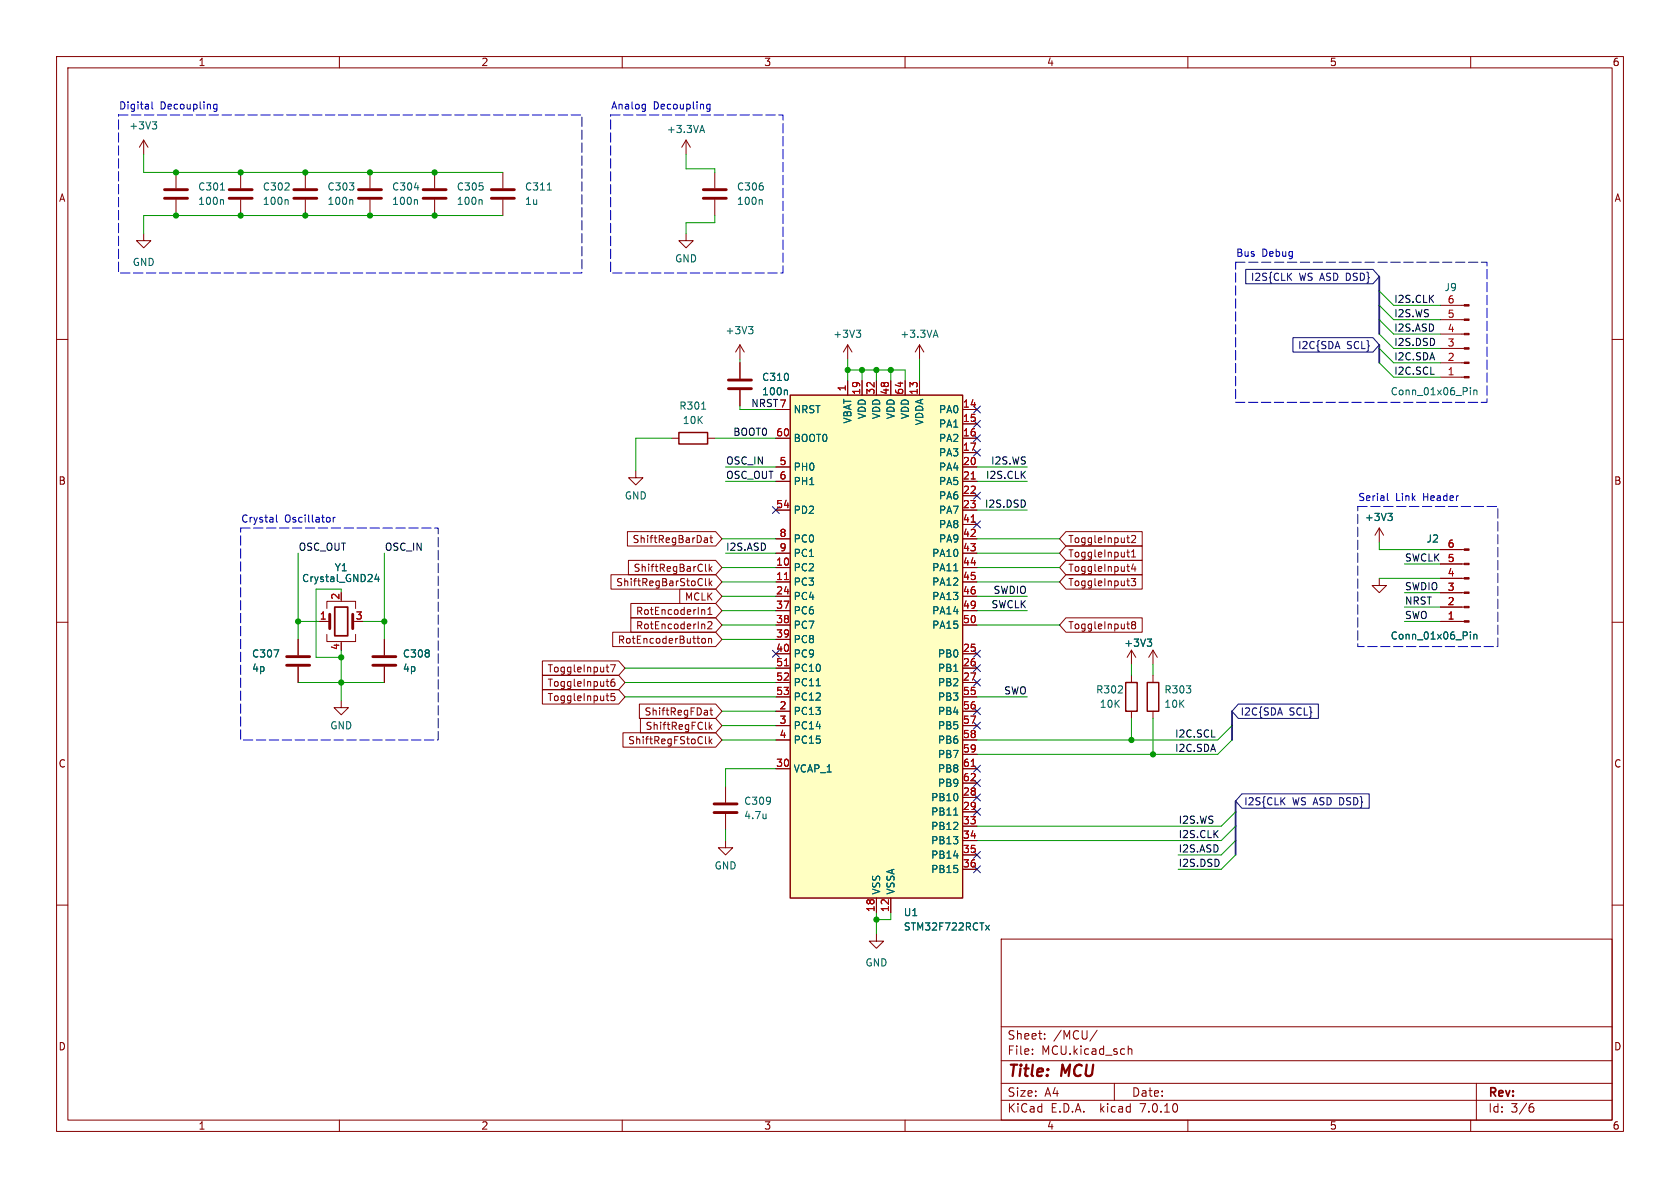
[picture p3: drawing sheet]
<svg xmlns="http://www.w3.org/2000/svg" width="297mm" height="210mm" viewBox="0 0 297 210" stroke-linecap="round" stroke-linejoin="round" font-family="sans-serif">
<g fill="none" stroke="#840000" stroke-width=".18">
<path d="M10 10h277v190h-277zM12 12h273v186h-273zM60 10v2M110 10v2M160 10v2M210 10v2M260 10v2M25.4 24.8l-.8 1.2M25.4 24.8v2.5M25.4 24.8l.8 1.2M31.1 30.5v2.8M31.1 35.3v2.8"/>
<path d="M42.5 30.5v2.8M42.5 35.3v2.8M54 30.5v2.8M54 35.3v2.8M65.4 30.5v2.8M65.4 35.3v2.8M76.8 30.5v2.8M76.8 35.3v2.8M88.9 30.5v2.8M88.9 35.3v2.8M121.3 24.8l-.8 1.2M121.3 24.8v2.5"/>
<path d="M121.3 24.8l.7 1.2M126.4 30.5v2.8M126.4 35.3v2.8M10 60h2M25.4 41.3v1.2h1.3l-1.3 1.3-1.3-1.3h1.3M121.3 41.3v1.2h1.3l-1.3 1.3-1.3-1.3h1.3M254.6 54h4.3M254.6 56.5h4.3M254.6 59.1h4.3M285 60h2M118.7 77.5h1.3M125.1 77.5h1.3"/>
<path d="M130.8 61v2.5M130.8 64.1v2.8M130.8 69v2.8M130.8 61l-.8 1.2M130.8 61l.8 1.2M137.2 77.5h2.5M137.2 72.4h2.5M149.9 61l-.8 1.2M149.9 61v2.5M149.9 67.3v2.6M149.9 61l.7 1.2M152.4 67.3v2.6"/>
<path d="M154.9 67.3v2.6M157.5 67.3v2.6M160 67.3v2.6M162.6 61l-.8 1.2M162.6 61v2.5M162.6 67.3v2.6M162.6 61l.7 1.2M170.2 77.5h2.5M170.2 72.4h2.5M170.2 74.9h2.5M254.6 61.6h4.3M254.6 64.1h4.3"/>
<path d="M254.6 66.7h4.3M110.9 94h15.6l1.1 1.3-1.1 1.2h-15.6zM111.1 99.1h15.4l1.1 1.2-1.1 1.3h-15.4zM112.4 83.2v1.3h1.3l-1.3 1.2-1.3-1.2h1.3M124.5 95.1h.5l.1 .8M124.5 95.9h.6M124.7 99.7v1.1l.2 .2M125.1 95.4l-.6 .1M125.4 99.7v1.3M125.5 95.1h.5M125.7 94.7v1l.3 .2M137.2 82.6h2.5"/>
<path d="M137.2 85.1h2.5M137.2 90.2h2.5M137.2 95.3h2.5M137.2 97.8h2.5M170.2 80h2.5M170.2 82.6h2.5M170.2 85.1h2.5M170.2 87.6h2.5M170.2 90.2h2.5M170.2 92.7h2.5M170.2 95.3h2.5M170.2 97.8h2.5"/>
<path d="M188.4 94h13.5v2.5h-13.5l-1.1-1.2zM188.4 96.5h13.5v2.6h-13.5l-1.1-1.3zM188.4 99.1h13.5v2.5h-13.5l-1.1-1.3zM199.2 95.1h.5M199.2 97.6h.5M199.4 97.2v1.1l.3 .2M199.6 95.9h.1M200 94.8l.5-.1 .3 .3-.8 .9h.8M200 98.5h.8M200 97.6l.4-.4v1.3M200.3 99.7l-.3 .9h.8M243.8 93.3l-.7 1.3"/>
<path d="M243.8 93.3v2.6M243.8 93.3l.8 1.3M254.6 97.2h4.3M254.6 99.7h4.3M10 110h2M52.7 113v2.8M52.7 117.9v2.8M56.5 109.9h1.8M57.8 112.1v1.3h5.1v-1.3M57.8 107.6v-1.3h5.1v1.3M60.3 113.4v.3M67.9 113v2.8"/>
<path d="M67.9 117.9v2.8M95.9 116.8h13.5l1.1 1.3-1.1 1.3h-13.5zM95.9 119.4h13.5l1.1 1.3-1.1 1.2h-13.5zM107.1 117.9h.5M107.5 118.8h.1M107.9 117.5h.9l-.6 1.3M108 101.6h18.5l1.1 1.3-1.1 1.2h-18.5zM108.3 111.8h18.2l1.1 1.2-1.1 1.3h-18.2zM111.5 106.7h15l1.1 1.3-1.1 1.2h-15zM111.5 109.2h15l1.1 1.3-1.1 1.3h-15zM120.2 104.1h6.3l1.1 1.3-1.1 1.3h-6.3zM124 113.1l.3-.2h.3l.1 .2-.1 .5-.3 .1-.3-.2"/>
<path d="M124.2 107.8l.4 .2v.6M124.7 102.3v1.1l.2 .1M125.1 110l.5-.1 .3 .4-.8 .9h.8M125.1 108.6h.8M125.1 107.7l.4-.3v1.2M125.3 113l.1-.1h.3l.1 .8M125.3 112.9v.8M125.4 102.3v1.2M125.5 100.5l.4 .5M125.5 103.1l.4 .4M125.9 100.2l-.5 .4M125.9 102.7l-.5 .5"/>
<path d="M137.2 100.3h2.5M137.2 102.9h2.5M137.2 105.4h2.5M137.2 115.6h2.5M137.2 118.1h2.5M137.2 108h2.5M137.2 110.5h2.5M137.2 113h2.5M170.2 100.3h2.5M170.2 102.9h2.5M170.2 105.4h2.5M170.2 115.6h2.5"/>
<path d="M170.2 118.1h2.5M170.2 108h2.5M170.2 110.5h2.5M188.4 101.6h13.5v2.5h-13.5l-1.1-1.2zM188.4 109.2h13.5v2.6h-13.5l-1.1-1.3zM199.2 100.2h.5M199.2 102.7h.5M199.2 110.3h.5M199.6 101h.1M199.6 103.5h.1M199.6 111.2h.1M200 102.3h.8l-.5 .5 .4 .1v.5l-.2 .1-.5-.1"/>
<path d="M200 114.9l-.7 1.3M200 114.9v2.6M200 119.4v1.3M200 114.9l.8 1.3M200.3 110.4l-.3-.2 .3-.3 .3 .1 .2 .1-.3 .3M200.3 110.4l-.3 .3 .1 .3 .2 .2 .3-.1 .2-.2v-.2l-.3-.3M200.3 110.4h.2M200.6 100.2v.8M203.8 114.9l-.7 1.3M203.8 114.9v2.6M203.8 119.4v1.3M203.8 114.9l.8 1.3"/>
<path d="M243.8 102.2v1.3h1.3l-1.3 1.3-1.2-1.3h1.2M254.6 102.2h4.3M254.6 104.8h4.3M254.6 107.3h4.3M254.6 109.9h4.3M285 110h2M60.3 123.8v1.3h1.3l-1.3 1.3-1.2-1.3h1.2M95.9 121.9h13.5l1.1 1.3-1.1 1.3h-13.5zM107.1 120.5h.5M107.1 123h.5M107.5 121.3h.1M107.5 123.9h.1"/>
<path d="M108.6 120.1h-.4a.86 .86 0 0 0 0 1.2l.5-.1v-.4l-.2-.3h-.3l-.2 .3M108.7 122.6h-.6l-.1 .6 .2-.1h.4l.1 .2v.4l-.2 .2-.5-.2M110.1 129.5h16.4l1.1 1.3-1.1 1.3h-16.4zM113 124.5h13.5l1.1 1.2-1.1 1.3h-13.5zM113.2 127h13.3l1.1 1.3-1.1 1.2h-13.3zM124.7 130.2v1.1l.2 .2M125 125.6l.1 .8M125.1 126.3l-.1 .1M125.1 125.9h-.1M125.4 127.7v1.2M125.4 130.2v1.3M125.5 128.5l.4 .4"/>
<path d="M125.5 125.6h.5M125.5 131l.4 .5M125.7 125.1v1.1l.3 .2M125.9 128.1l-.5 .5M125.9 130.6l-.5 .5M128.3 139.1v2.8M137.2 125.7h2.5M137.2 120.7h2.5M137.2 128.3h2.5M137.2 135.9h2.5M137.2 130.8h2.5M137.2 123.2h2.5"/>
<path d="M170.2 125.7h2.5M170.2 120.7h2.5M170.2 128.3h2.5M170.2 135.9h2.5M170.2 130.8h2.5M170.2 123.2h2.5M170.2 133.4h2.5M170.2 138.4h2.5M200 125.7v1.3M203.8 125.7v1.3M10 160h2M128.3 148.6v1.3h1.2l-1.2 1.2-1.3-1.2h1.3"/>
<path d="M128.3 143.9v2.8M154.9 158.8v2.5M157.5 158.8v2.5M170.2 141h2.5M170.2 143.5h2.5M170.2 146.1h2.5M170.2 148.6h2.5M170.2 151.1h2.5M170.2 153.7h2.5M285 160h2M154.9 165.1v1.3h1.3l-1.3 1.2-1.2-1.2h1.2M177 166h108v32h-108z"/>
<path d="M60 198v2M110 198v2M160 198v2M177 194.5h108M177 191.5h108M177 187.5h108M177 181.5h108M182.5 186.3v.1M182.5 185.5v.1M184.7 183.6v.1M184.7 182.8v.1M194 182.1l-1.3 2"/>
<path d="M197 191.5v3M199.5 184.9v1.5M199.5 185.5l.2-.1 .3 .1 .1 .9M210 198v2M260 198v2M261 191.5v6.5M270.6 195.7h.3l.3 .3-.1 .5-.5 .1M271 195.1l-.4 .1"/>
</g>
<g fill="none" stroke="#006464" stroke-width=".18">
<path d="M26.9 21.5h.8l-.4 .5M27.5 22l.2 .3v.3l-.2 .2M39 33.6h.7M39.3 35.3l.2 .2v.6M50.8 35.3l.1 .2v.6M62.2 35.3l.2 .2v.6M73.3 33.2h.7M73.6 35.3l.2 .2v.6M85 35.3l.2 .2v.6M96.8 33.6h.7M123.8 23.1h.6M124.1 22.2l.5 1.2"/>
<path d="M134.6 35.3l.2 .2v.6M132.3 57.7h.8l-.4 .5M132.9 58.2l.2 .3v.3l-.2 .2M151.4 58.4h.8l-.5 .4M151.9 58.8l.3 .3v.3l-.3 .2M165.1 59.3h.6M165.4 58.4l.4 1.2M124 72.3h.8M139 68.9l.2 .2v.7M259.9 68.5v.1M259.9 68.9v.9M260.6 68.9v.9"/>
<path d="M260.6 69.1l.1-.2 .3 .1 .1 .8M245.4 90.7h.7l-.4 .5M245.9 91.2l.2 .3v.3l-.2 .2M48.4 114.9h.9l-.6 1.2M66.6 101.5l-.3 .9h.8M66.9 102v.8M168.6 100.9h.7M202.8 113h.8l-.4 .5M203.4 113.5l.2 .2v.3l-.2 .2M259.9 111.7v.1M259.9 112.1v.9M260.6 112.1v.9"/>
<path d="M260.6 112.2l.1-.1 .3 .1 .1 .8M144.3 121.2h.7M135.4 143.9v.8M135.4 144.6v.1M168.6 144.1h.7M174.2 163.6l.7 .8M174.9 163.6l-.7 .8"/>
</g>
<g fill="none" stroke="#840000" stroke-width=".51">
<path d="M29.1 35.1h4M29.1 33.5h4M40.5 35.1h4.1M40.5 33.5h4.1M51.9 35.1h4.1M51.9 33.5h4.1M63.4 35.1h4M63.4 33.5h4M74.8 35.1h4.1M74.8 33.5h4.1M86.9 35.1h4M86.9 33.5h4"/>
<path d="M124.3 35.1h4.1M124.3 33.5h4.1M128.8 68.7h4M128.8 67.2h4M50.7 117.6h4M50.7 116.1h4M58.3 108.6v2.5M62.4 108.6v2.5M65.9 117.6h4.1M65.9 116.1h4.1M126.2 143.6h4.1M126.2 142.1h4.1"/>
</g>
<g fill="#840000" stroke="#840000" stroke-width=".18">
<path d="M258.9 53.8h.8v.3h-.8z"/>
<path d="M258.9 56.4h.8v.2h-.8z"/>
<path d="M258.9 58.9h.8v.3h-.8z"/>
<path d="M258.9 61.5h.8v.2h-.8z"/>
<path d="M258.9 64h.8v.3h-.8z"/>
<path d="M258.9 66.5h.8v.3h-.8z"/>
<path d="M258.9 97h.8v.3h-.8z"/>
<path d="M258.9 99.6h.8v.2h-.8z"/>
<path d="M258.9 102.1h.8v.3h-.8z"/>
<path d="M258.9 104.6h.8v.3h-.8z"/>
<path d="M258.9 107.2h.8v.2h-.8z"/>
<path d="M258.9 109.7h.8v.3h-.8z"/>
</g>
<path d="M120 76.5h5.1v2h-5.1zM139.7 69.9h30.5v88.9h-30.5zM199 120.7h2v5h-2zM202.8 120.7h2.1v5h-2.1z" fill="none" stroke="#840000" stroke-width=".25"/>
<path d="M139.7 69.9h30.5v88.9h-30.5z" fill="#ffffc2" stroke="#ffffc2" stroke-width=".18"/>
<path d="M171.7 84.7h.7M171.7 92.3h.7M138.7 102.5h.7M138.7 117.7h.7M171.7 135.5h.7" fill="none" stroke="#a90000" stroke-width=".18"/>
<path d="M59.2 107.3h2.3v5.1h-2.3z" fill="none" stroke="#840000" stroke-width=".3"/>
<g fill="none" stroke="#000084" stroke-width=".18">
<path d="M220.2 47.6h22.5l1.1 1.3-1.1 1.3h-22.5zM227.8 48.8l.5 .8M228.3 48.3l-.7 .7M228.6 59.7h14.1l1.1 1.3-1.1 1.2h-14.1zM172.1 74.3l1.2 1.2M172.1 79.4l1.2 1.2M172.1 76.9l1.2 1.2M172.1 71.8l1.2 1.2M173.3 74.3l-1.2 1.2M173.3 79.4l-1.2 1.2M173.3 76.9l-1.2 1.2M173.3 71.8l-1.2 1.2"/>
<path d="M136.6 89.6l1.2 1.2M137.8 89.6l-1.2 1.2M172.1 92.1l1.2 1.2M172.1 87l1.2 1.2M173.3 92.1l-1.2 1.2M173.3 87l-1.2 1.2M136.6 115l1.2 1.2M137.8 115l-1.2 1.2M172.1 117.5l1.2 1.2M172.1 115l1.2 1.2M173.3 117.5l-1.2 1.2M173.3 115l-1.2 1.2"/>
<path d="M172.1 127.7l1.2 1.2M172.1 120l1.2 1.3M172.1 125.1l1.2 1.2M172.1 135.3l1.2 1.2M172.1 137.8l1.2 1.2M173.3 127.7l-1.2 1.2M173.3 120l-1.2 1.3M173.3 125.1l-1.2 1.2M173.3 135.3l-1.2 1.2M173.3 137.8l-1.2 1.2M218.9 124.5h14.2v2.5h-14.2l-1.1-1.3zM172.1 153.1l1.2 1.2"/>
<path d="M172.1 150.5l1.2 1.2M172.1 142.9l1.2 1.2M172.1 140.4l1.2 1.2M173.3 153.1l-1.2 1.2M173.3 150.5l-1.2 1.2M173.3 142.9l-1.2 1.2M173.3 140.4l-1.2 1.2M219.6 140.3h22.5v2.6h-22.5l-1.2-1.3z"/>
</g>
<g fill="none" stroke="#0000c2" stroke-width=".18">
<path d="M26.9 18v1.1l.1 .2M38.4 18.5l-.4-.1-.3 .3 .2 .5h.5M38.4 18.4v1.1l-.3 .2-.3-.1M113.7 18.4l.4 .1M114.1 18.4v1.1l-.2 .2M114.1 19.2l-.4 .1M125.5 18.5l-.3-.1-.3 .3 .1 .5h.5M125.5 18.4v1.1l-.2 .2-.3-.1M48.9 91v1.1l.2 .2M58.2 91.5l.2 .2-.2 .5M58.9 91.4v.9M59.3 91.4l-.4 .3"/>
<path d="M245.3 87.2v1.1l.2 .2"/>
</g>
<path d="M21 20.3h81.9v28h-81.9v-28M107.9 20.3h30.5v28h-30.5v-28M218.4 46.4h44.5v24.7h-44.5v-24.7M42.5 93.3h35v37.5h-35v-37.5M240 89.5h24.8v24.8h-24.8v-24.8" fill="none" stroke="#0000c2" stroke-width=".18" stroke-dasharray="1.7 .6"/>
<path d="M243.8 48.9v10.2M243.8 61v3.1M217.8 125.7v5.1M218.4 141.6v9.5" fill="none" stroke="#000084" stroke-width=".3"/>
<g fill="none" stroke="#009600" stroke-width=".18">
<path d="M25.4 27.3v3.2h63.5M88.9 38.1h-63.5v3.2M121.3 27.3v2.5h5.1v.7M126.4 38.1v1.3h-5.1v1.9M243.8 51.4l2.6 2.6h8.2M243.8 54l2.6 2.5h8.2M243.8 56.5l2.6 2.6h8.2M243.8 59.1l2.6 2.5h8.2M118.7 77.5h-6.3v5.7M126.4 77.5h10.8M130.8 63.5v.6M130.8 71.8v.6h6.4"/>
<path d="M149.9 65.4h10.1v1.9M149.9 63.5v3.8M152.4 65.4v1.9M154.9 65.4v1.9M157.5 65.4v1.9M162.6 63.5v3.8M243.8 64.1l2.6 2.6h8.2M243.8 61.6l2.6 2.5h8.2M52.7 97.8v15.2M67.9 97.8v15.2M127.6 95.3h9.6M128.3 82.6h8.9"/>
<path d="M128.3 85.1h8.9M128.3 97.8h8.9M172.7 95.3h14.6M172.7 82.6h8.9M172.7 85.1h8.9M172.7 97.8h14.6M172.7 90.2h8.9M243.8 95.9v1.3h10.8M248.3 99.7h6.3M52.7 109.9h3.8M60.3 104.8v-.7h-4.4v12.1h4.4M60.3 114.9v8.9"/>
<path d="M64.1 109.9h3.8M110.5 118.1h26.7M127.6 100.3h9.6M127.6 102.9h9.6M127.6 108h9.6M127.6 110.5h9.6M127.6 105.4h9.6M127.6 113h9.6M172.7 100.3h14.6M172.7 102.9h14.6M172.7 108h8.9M172.7 110.5h14.6"/>
<path d="M172.7 105.4h8.9M200 117.5v1.9M203.8 117.5v1.9M243.8 102.2h10.8M248.3 109.9h6.3M248.3 104.8h6.3M248.3 107.3h6.3M52.7 120.7h15.2M110.5 123.2h26.7M110.5 120.7h26.7M127.6 130.8h9.6M127.6 128.3h9.6"/>
<path d="M127.6 125.7h9.6M137.2 135.9h-8.9v3.2M172.7 123.2h8.9M200 127v3.8M203.8 127v6.4M217.8 130.8l-2.5 2.6h-42.6M217.8 128.3l-2.5 2.5h-42.6M128.3 146.7v1.9M218.4 151.1l-2.5 2.6h-7.6M218.4 148.6l-2.5 2.5h-7.6M218.4 146.1l-2.5 2.5h-43.2M218.4 143.5l-2.5 2.6h-43.2"/>
<path d="M154.9 161.3v3.8M157.5 161.3v1.3h-2.6"/>
</g>
<g fill="#009600" stroke="#009600" stroke-width=".18">
<circle cx="154.9" cy="65.4" r=".46"/>
<circle cx="157.5" cy="65.4" r=".46"/>
<circle cx="152.4" cy="65.4" r=".46"/>
<circle cx="149.9" cy="65.4" r=".46"/>
<circle cx="154.9" cy="162.6" r=".46"/>
<circle cx="54" cy="30.5" r=".46"/>
<circle cx="54" cy="38.1" r=".46"/>
<circle cx="42.5" cy="30.5" r=".46"/>
<circle cx="76.8" cy="30.5" r=".46"/>
<circle cx="76.8" cy="38.1" r=".46"/>
<circle cx="31.1" cy="30.5" r=".46"/>
<circle cx="65.4" cy="30.5" r=".46"/>
<circle cx="203.8" cy="133.4" r=".46"/>
<circle cx="200" cy="130.8" r=".46"/>
<circle cx="52.7" cy="109.9" r=".46"/>
<circle cx="65.4" cy="38.1" r=".46"/>
<circle cx="31.1" cy="38.1" r=".46"/>
<circle cx="42.5" cy="38.1" r=".46"/>
<circle cx="67.9" cy="109.9" r=".46"/>
<circle cx="60.3" cy="116.2" r=".46"/>
<circle cx="60.3" cy="120.7" r=".46"/>
</g>
<g font-size="2.8" fill="#840000">
<text x="178" y="190.9">Title:</text>
<text x="187.7" y="190.9">MCU</text>
</g>
<g font-size="2.1" fill="#840000">
<text x="178" y="184">Sheet:</text>
<text x="186.2" y="184">/MCU/</text>
<text x="178" y="186.7">File:</text>
<text x="184.1" y="186.7">MCU.kicad_sch</text>
<text x="178" y="196.9">KiCad</text>
<text x="178" y="194.1">Size:</text>
<text x="184.7" y="194.1">A4</text>
<text x="185.7" y="196.9">E.D.A.</text>
<text x="194.6" y="196.9">kicad</text>
<text x="200" y="194.1">Date:</text>
<text x="201.8" y="196.9">7.0.10</text>
<text x="263" y="194.3">Rev:</text>
<text x="263" y="196.9">Id:</text>
<text x="267.1" y="196.9">3/6</text>
</g>
<g font-size="1.8" fill="#840000">
<text x="35" y="11.9">1</text>
<text x="85" y="11.9">2</text>
<text x="135" y="11.9">3</text>
<text x="185" y="11.9">4</text>
<text x="235" y="11.9">5</text>
<text x="285" y="11.9">6</text>
<text x="10.3" y="35.9">A</text>
<text x="285.3" y="35.9">A</text>
<text x="10.3" y="85.9">B</text>
<text x="285.3" y="85.9">B</text>
<text x="111.7" y="96.2">ShiftRegBarDat</text>
<text x="111.9" y="101.3">ShiftRegBarClk</text>
<text x="188.8" y="96.2">ToggleInput2</text>
<text x="188.8" y="98.7">ToggleInput1</text>
<text x="188.8" y="101.3">ToggleInput4</text>
<text x="108.8" y="103.8">ShiftRegBarStoClk</text>
<text x="121" y="106.4">MCLK</text>
<text x="188.8" y="103.8">ToggleInput3</text>
<text x="109.1" y="114">RotEncoderButton</text>
<text x="112.3" y="108.9">RotEncoderIn1</text>
<text x="112.3" y="111.4">RotEncoderIn2</text>
<text x="188.8" y="111.4">ToggleInput8</text>
<text x="96.7" y="119.1">ToggleInput7</text>
<text x="96.7" y="121.6">ToggleInput6</text>
<text x="96.7" y="124.1">ToggleInput5</text>
<text x="110.9" y="131.8">ShiftRegFStoClk</text>
<text x="113.8" y="126.7">ShiftRegFDat</text>
<text x="114" y="129.2">ShiftRegFClk</text>
<text x="10.3" y="135.9">C</text>
<text x="285.3" y="135.9">C</text>
<text x="10.3" y="185.9">D</text>
<text x="285.3" y="185.9">D</text>
<text x="35" y="199.9">1</text>
<text x="85" y="199.9">2</text>
<text x="135" y="199.9">3</text>
<text x="185" y="199.9">4</text>
<text x="235" y="199.9">5</text>
<text x="285" y="199.9">6</text>
</g>
<g font-size="1.8" fill="#0000c2">
<text x="21" y="19.4">Digital</text>
<text x="28.3" y="19.4">Decoupling</text>
<text x="107.9" y="19.4">Analog</text>
<text x="115.5" y="19.4">Decoupling</text>
<text x="218.4" y="45.5">Bus</text>
<text x="223.1" y="45.5">Debug</text>
<text x="240" y="88.7">Serial</text>
<text x="246.7" y="88.7">Link</text>
<text x="251.7" y="88.7">Header</text>
<text x="42.5" y="92.5">Crystal</text>
<text x="50.3" y="92.5">Oscillator</text>
</g>
<g font-size="1.8" fill="#006464">
<text x="22.8" y="23.1">+3V3</text>
<text x="117.8" y="23.7">+3.3VA</text>
<text x="34.9" y="33.9">C301</text>
<text x="46.4" y="33.9">C302</text>
<text x="57.8" y="33.9">C303</text>
<text x="69.2" y="33.9">C304</text>
<text x="80.7" y="33.9">C305</text>
<text x="92.7" y="33.9">C311</text>
<text x="130.2" y="33.9">C306</text>
<text x="34.9" y="36.4">100n</text>
<text x="46.4" y="36.4">100n</text>
<text x="57.8" y="36.4">100n</text>
<text x="69.2" y="36.4">100n</text>
<text x="80.7" y="36.4">100n</text>
<text x="92.7" y="36.4">1u</text>
<text x="130.2" y="36.4">100n</text>
<text x="23.4" y="47.2">GND</text>
<text x="119.2" y="46.6">GND</text>
<text x="255.3" y="51.7">J9</text>
<text x="128.2" y="59.3">+3V3</text>
<text x="147.2" y="59.9">+3V3</text>
<text x="159.1" y="59.9">+3.3VA</text>
<text x="134.6" y="67.5">C310</text>
<text x="134.6" y="70.1">100n</text>
<text x="245.8" y="70.1">Conn_01x06_Pin</text>
<text x="120" y="72.6">R301</text>
<text x="120.6" y="75.2">10K</text>
<text x="140.2" y="73.3">NRST</text>
<text x="150.7" y="75" transform="rotate(-90 150.7 75)">VBAT</text>
<text x="153.3" y="74.2" transform="rotate(-90 153.3 74.2)">VDD</text>
<text x="155.8" y="74.2" transform="rotate(-90 155.8 74.2)">VDD</text>
<text x="158.3" y="74.2" transform="rotate(-90 158.3 74.2)">VDD</text>
<text x="160.9" y="74.2" transform="rotate(-90 160.9 74.2)">VDD</text>
<text x="163.4" y="75.3" transform="rotate(-90 163.4 75.3)">VDDA</text>
<text x="165.9" y="73.3">PA0</text>
<text x="165.9" y="75.8">PA1</text>
<text x="140.2" y="83.4">PH0</text>
<text x="140.2" y="78.3">BOOT0</text>
<text x="165.9" y="78.3">PA2</text>
<text x="165.9" y="80.9">PA3</text>
<text x="165.9" y="83.4">PA4</text>
<text x="110.4" y="88.5">GND</text>
<text x="140.2" y="86">PH1</text>
<text x="165.9" y="86">PA5</text>
<text x="165.9" y="88.5">PA6</text>
<text x="140.2" y="91">PD2</text>
<text x="165.9" y="91">PA7</text>
<text x="165.9" y="93.6">PA8</text>
<text x="241.2" y="92.3">+3V3</text>
<text x="59.1" y="101.2">Y1</text>
<text x="140.2" y="101.2">PC2</text>
<text x="140.2" y="96.1">PC0</text>
<text x="140.2" y="98.7">PC1</text>
<text x="164.7" y="98.7">PA10</text>
<text x="164.7" y="101.2">PA11</text>
<text x="165.9" y="96.1">PA9</text>
<text x="252.1" y="96.1">J2</text>
<text x="53.3" y="103.1">Crystal_GND24</text>
<text x="140.2" y="103.7">PC3</text>
<text x="140.2" y="106.3">PC4</text>
<text x="164.7" y="103.7">PA12</text>
<text x="164.7" y="106.3">PA13</text>
<text x="140.2" y="108.8">PC6</text>
<text x="140.2" y="111.4">PC7</text>
<text x="140.2" y="113.9">PC8</text>
<text x="164.7" y="108.8">PA14</text>
<text x="164.7" y="111.4">PA15</text>
<text x="245.8" y="113.3">Conn_01x06_Pin</text>
<text x="44.5" y="116.4">C307</text>
<text x="44.5" y="119">4p</text>
<text x="71.1" y="116.4">C308</text>
<text x="71.1" y="119">4p</text>
<text x="140.2" y="116.4">PC9</text>
<text x="140.2" y="119">PC10</text>
<text x="165.7" y="116.4">PB0</text>
<text x="165.7" y="119">PB1</text>
<text x="198.7" y="114.5">+3V3</text>
<text x="140.2" y="121.5">PC11</text>
<text x="140.2" y="124.1">PC12</text>
<text x="165.7" y="121.5">PB2</text>
<text x="165.7" y="124.1">PB3</text>
<text x="193.7" y="122.8">R302</text>
<text x="194.3" y="125.3">10K</text>
<text x="205.7" y="122.8">R303</text>
<text x="205.7" y="125.3">10K</text>
<text x="58.3" y="129.1">GND</text>
<text x="140.2" y="126.6">PC13</text>
<text x="140.2" y="129.1">PC14</text>
<text x="140.2" y="131.7">PC15</text>
<text x="165.7" y="126.6">PB4</text>
<text x="165.7" y="129.1">PB5</text>
<text x="165.7" y="131.7">PB6</text>
<text x="140.2" y="136.8">VCAP_1</text>
<text x="165.7" y="134.2">PB7</text>
<text x="165.7" y="136.8">PB8</text>
<text x="131.5" y="142.5">C309</text>
<text x="164.5" y="141.8">PB10</text>
<text x="165.7" y="139.3">PB9</text>
<text x="131.5" y="145">4.7u</text>
<text x="164.5" y="144.4">PB11</text>
<text x="164.5" y="146.9">PB12</text>
<text x="164.5" y="149.5">PB13</text>
<text x="126.2" y="153.9">GND</text>
<text x="164.5" y="152">PB14</text>
<text x="164.5" y="154.5">PB15</text>
<text x="155.8" y="158.2" transform="rotate(-90 155.8 158.2)">VSS</text>
<text x="158.3" y="158.2" transform="rotate(-90 158.3 158.2)">VSSA</text>
<text x="159.7" y="162.2">U1</text>
<text x="159.7" y="164.7">STM32F722RCTx</text>
<text x="152.9" y="171">GND</text>
</g>
<g font-size="1.8" fill="#000084">
<text x="221" y="49.8">I2S{CLK</text>
<text x="229.7" y="49.8">WS ASD DSD}</text>
<text x="229.4" y="61.9">I2C{SDA</text>
<text x="238.1" y="61.9">SCL}</text>
<text x="219.2" y="126.7">I2C{SDA</text>
<text x="227.9" y="126.7">SCL}</text>
<text x="219.9" y="142.6">I2S{CLK</text>
<text x="228.5" y="142.6">WS ASD DSD}</text>
</g>
<g font-size="1.8" fill="#0f0f0f">
<text x="246.4" y="53.6">I2S.CLK</text>
<text x="246.4" y="58.7">I2S.ASD</text>
<text x="246.4" y="56.2">I2S.WS</text>
<text x="246.4" y="63.8">I2C.SDA</text>
<text x="246.4" y="61.2">I2S.DSD</text>
<text x="246.4" y="66.3">I2C.SCL</text>
<text x="129.5" y="77.1">BOOT0</text>
<text x="132.7" y="72">NRST7</text>
<text x="128.3" y="82.2">OSC_IN</text>
<text x="175.1" y="82.2">I2S.WS</text>
<text x="128.3" y="84.7">OSC_OUT 6</text>
<text x="174" y="89.8">I2S.DSD</text>
<text x="174.2" y="84.7">I2S.CLK</text>
<text x="52.7" y="97.4">OSC_OUT</text>
<text x="67.9" y="97.4">OSC_IN</text>
<text x="128.3" y="97.4">I2S.ASD</text>
<text x="248.3" y="99.3">SWCLK</text>
<text x="175.2" y="107.6">SWCLK</text>
<text x="175.5" y="105.1">SWDIO</text>
<text x="248.3" y="107">NRST</text>
<text x="248.3" y="104.4">SWDIO</text>
<text x="248.3" y="109.5">SWO</text>
<text x="177.4" y="122.8">SWO</text>
<text x="207.6" y="130.5">I2C.SCL</text>
<text x="207.6" y="133">I2C.SDA</text>
<text x="208.3" y="148.2">I2S.CLK</text>
<text x="208.3" y="145.7">I2S.WS</text>
<text x="208.3" y="153.3">I2S.DSD</text>
<text x="208.3" y="150.8">I2S.ASD</text>
</g>
<g font-size="1.8" fill="#a90000">
<text x="255.8" y="53.7">6</text>
<text x="255.8" y="58.8">4</text>
<text x="255.8" y="56.3">5</text>
<text x="255.8" y="63.9">2</text>
<text x="255.8" y="61.3">3</text>
<text x="149.6" y="69.3" transform="rotate(-90 149.6 69.3)">1</text>
<text x="152.1" y="69.9" transform="rotate(-90 152.1 69.9)">19</text>
<text x="154.7" y="69.9" transform="rotate(-90 154.7 69.9)">32</text>
<text x="157.2" y="69.9" transform="rotate(-90 157.2 69.9)">48</text>
<text x="159.8" y="69.9" transform="rotate(-90 159.8 69.9)">64</text>
<text x="162.3" y="69.9" transform="rotate(-90 162.3 69.9)">13</text>
<text x="255.8" y="66.4">1</text>
<text x="137.1" y="77.2">60</text>
<text x="137.7" y="72.1">7</text>
<text x="170.1" y="72.1">14</text>
<text x="170.1" y="74.7">15</text>
<text x="170.1" y="77.2">16</text>
<text x="137.7" y="82.3">5</text>
<text x="170.1" y="79.8">17</text>
<text x="170.1" y="82.3">20</text>
<text x="137.1" y="89.9">54</text>
<text x="137.7" y="84.8">6</text>
<text x="170.1" y="84.8">21</text>
<text x="170.1" y="87.4">22</text>
<text x="170.1" y="89.9">23</text>
<text x="137.7" y="95">8</text>
<text x="170.1" y="92.5">41</text>
<text x="170.1" y="95">42</text>
<text x="137.1" y="100.1">10</text>
<text x="137.7" y="97.5">9</text>
<text x="170.1" y="97.5">43</text>
<text x="170.1" y="100.1">44</text>
<text x="255.8" y="102">4</text>
<text x="255.8" y="99.4">5</text>
<text x="255.8" y="96.9">6</text>
<text x="60.1" y="106.1" transform="rotate(-90 60.1 106.1)">2</text>
<text x="137.1" y="102.6">11</text>
<text x="137.1" y="105.2">24</text>
<text x="137.1" y="107.7">37</text>
<text x="170.1" y="102.6">45</text>
<text x="170.1" y="105.2">46</text>
<text x="170.1" y="107.7">49</text>
<text x="255.8" y="107.1">2</text>
<text x="255.8" y="104.5">3</text>
<text x="56.4" y="109.6">1</text>
<text x="62.8" y="109.6">3</text>
<text x="137.1" y="110.2">38</text>
<text x="137.1" y="112.8">39</text>
<text x="170.1" y="110.2">50</text>
<text x="255.8" y="109.6">1</text>
<text x="60.1" y="115" transform="rotate(-90 60.1 115)">4</text>
<text x="137.1" y="115.3">40</text>
<text x="137.1" y="117.9">51</text>
<text x="170.1" y="115.3">25</text>
<text x="170.1" y="117.9">26</text>
<text x="137.1" y="120.4">52</text>
<text x="137.1" y="122.9">53</text>
<text x="137.7" y="125.5">2</text>
<text x="170.1" y="120.4">27</text>
<text x="170.1" y="122.9">55</text>
<text x="170.1" y="125.5">56</text>
<text x="137.7" y="128">3</text>
<text x="137.7" y="130.6">4</text>
<text x="170.1" y="128">57</text>
<text x="170.1" y="130.6">58</text>
<text x="137.1" y="135.6">30</text>
<text x="170.1" y="133.1">59</text>
<text x="170.1" y="135.6">61</text>
<text x="170.1" y="140.7">28</text>
<text x="170.1" y="143.3">29</text>
<text x="170.1" y="138.2">62</text>
<text x="170.1" y="145.8">33</text>
<text x="170.1" y="148.3">34</text>
<text x="170.1" y="150.9">35</text>
<text x="170.1" y="153.4">36</text>
<text x="154.7" y="161.3" transform="rotate(-90 154.7 161.3)">18</text>
<text x="157.2" y="161.3" transform="rotate(-90 157.2 161.3)">12</text>
</g>
</svg>
